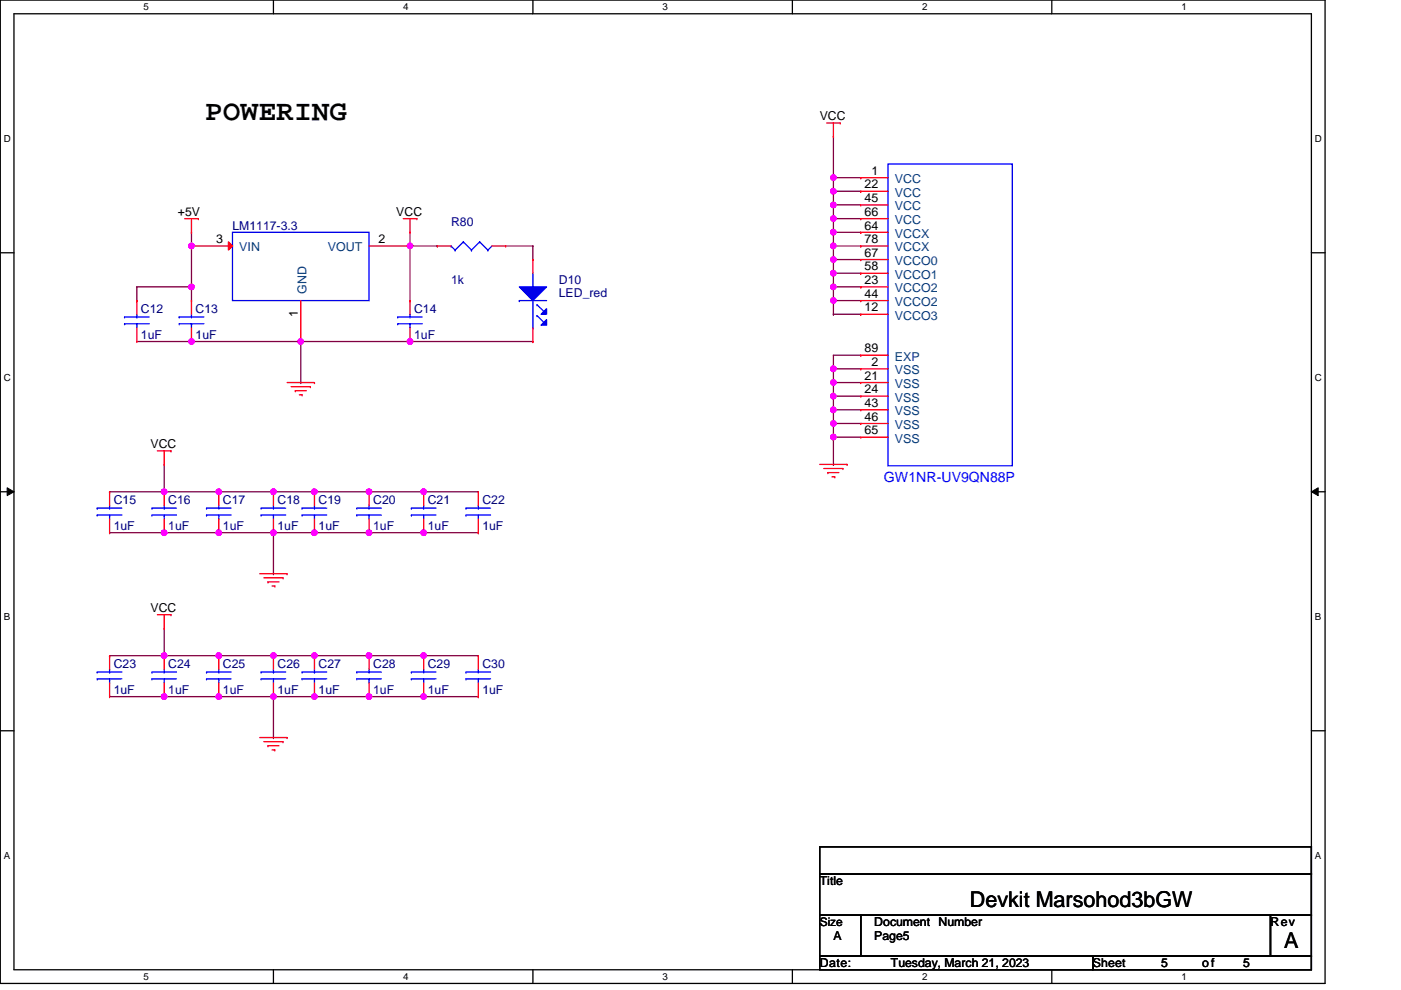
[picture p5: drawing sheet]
<svg xmlns="http://www.w3.org/2000/svg" width="297mm" height="210mm" viewBox="0 0 297 210" stroke-linecap="round" stroke-linejoin="round" font-family="sans-serif">
<path d="M.1 0h280.8v208.5h-280.8zM3 2.9h275v202.7h-275z" fill="none" stroke="#000" stroke-width=".28"/>
<g fill="#fff">
<path d="M30.5 .3h1.1v2.3h-1.1z"/>
<path d="M30.5 205.9h1.1v2.3h-1.1z"/>
</g>
<path d="M58 0v2.9M58 205.6v2.9" fill="none" stroke="#000" stroke-width=".28"/>
<g fill="#fff">
<path d="M85.5 .3h1.1v2.3h-1.1z"/>
<path d="M85.5 205.9h1.1v2.3h-1.1z"/>
</g>
<path d="M113 0v2.9M113 205.6v2.9" fill="none" stroke="#000" stroke-width=".28"/>
<g fill="#fff">
<path d="M140.5 .3h1.1v2.3h-1.1z"/>
<path d="M140.5 205.9h1.1v2.3h-1.1z"/>
</g>
<path d="M168 0v2.9M168 205.6v2.9" fill="none" stroke="#000" stroke-width=".28"/>
<g fill="#fff">
<path d="M195.5 .3h1.2v2.3h-1.2z"/>
<path d="M195.5 205.9h1.2v2.3h-1.2z"/>
</g>
<path d="M223 0v2.9M223 205.6v2.9" fill="none" stroke="#000" stroke-width=".28"/>
<g fill="#fff">
<path d="M250.5 .3h1.2v2.3h-1.2z"/>
<path d="M250.5 205.9h1.2v2.3h-1.2z"/>
<path d="M.8 28.3h1.5v2.3h-1.5z"/>
<path d="M278.8 28.3h1.5v2.3h-1.5z"/>
<path d="M.8 78.9h1.5v2.3h-1.5z"/>
<path d="M278.8 78.9h1.5v2.3h-1.5z"/>
</g>
<path d="M.1 53.6h2.9M278 53.6h2.9" fill="none" stroke="#000" stroke-width=".28"/>
<g fill="#fff">
<path d="M.8 129.6h1.4v2.3h-1.4z"/>
<path d="M278.8 129.6h1.4v2.3h-1.4z"/>
</g>
<path d="M.1 104.3h2.9M278 104.3h2.9" fill="none" stroke="#000" stroke-width=".28"/>
<path d="M1.5 103.4l1.5 .9-1.5 .8zM278 104.3l1.5-.9v1.7z" fill="#000"/>
<path d="M1.5 103.4l1.5 .9-1.5 .8zM278 104.3l1.5-.9v1.7z" fill="none" stroke="#000" stroke-width=".21"/>
<g fill="#fff">
<path d="M.8 180.3h1.4v2.3h-1.4z"/>
<path d="M278.8 180.3h1.4v2.3h-1.4z"/>
</g>
<path d="M.1 154.9h2.9M278 154.9h2.9" fill="none" stroke="#000" stroke-width=".28"/>
<path d="M34.8 112.9h11.6M46.4 112.9h.1" fill="none" stroke="#800040" stroke-width=".28"/>
<circle cx="34.8" cy="112.9" r=".57" fill="#f0f"/>
<circle cx="34.8" cy="112.9" r=".57" fill="none" stroke="#f0f" stroke-width=".28"/>
<circle cx="46.4" cy="112.9" r=".57" fill="#f0f"/>
<circle cx="46.4" cy="112.9" r=".57" fill="none" stroke="#f0f" stroke-width=".28"/>
<path d="M66.7 112.9h11.5M78.2 112.9h.1M78.2 104.3h11.6M89.8 104.3h.1" fill="none" stroke="#800040" stroke-width=".28"/>
<circle cx="66.7" cy="112.9" r=".57" fill="#f0f"/>
<circle cx="66.7" cy="112.9" r=".57" fill="none" stroke="#f0f" stroke-width=".28"/>
<circle cx="78.2" cy="112.9" r=".57" fill="#f0f"/>
<circle cx="78.2" cy="112.9" r=".57" fill="none" stroke="#f0f" stroke-width=".28"/>
<path d="M66.7 104.3h11.5M78.2 104.3h.1" fill="none" stroke="#800040" stroke-width=".28"/>
<circle cx="66.7" cy="104.3" r=".57" fill="#f0f"/>
<circle cx="66.7" cy="104.3" r=".57" fill="none" stroke="#f0f" stroke-width=".28"/>
<circle cx="78.2" cy="104.3" r=".57" fill="#f0f"/>
<circle cx="78.2" cy="104.3" r=".57" fill="none" stroke="#f0f" stroke-width=".28"/>
<path d="M46.4 112.9h20.3M58 112.9h.1M66.7 112.9h.1M89.8 112.9h11.6M101.4 112.9h.1" fill="none" stroke="#800040" stroke-width=".28"/>
<circle cx="58" cy="112.9" r=".57" fill="#f0f"/>
<circle cx="58" cy="112.9" r=".57" fill="none" stroke="#f0f" stroke-width=".28"/>
<path d="M34.8 98.5v5.8M34.8 104.3h.1M89.8 104.3h11.6M101.4 104.3h.1" fill="none" stroke="#800040" stroke-width=".28"/>
<circle cx="89.8" cy="104.3" r=".57" fill="#f0f"/>
<circle cx="89.8" cy="104.3" r=".57" fill="none" stroke="#f0f" stroke-width=".28"/>
<path d="M34.8 104.3h11.6M46.4 104.3h.1" fill="none" stroke="#800040" stroke-width=".28"/>
<circle cx="34.8" cy="104.3" r=".57" fill="#f0f"/>
<circle cx="34.8" cy="104.3" r=".57" fill="none" stroke="#f0f" stroke-width=".28"/>
<circle cx="46.4" cy="104.3" r=".57" fill="#f0f"/>
<circle cx="46.4" cy="104.3" r=".57" fill="none" stroke="#f0f" stroke-width=".28"/>
<path d="M23.2 112.9h11.6M34.8 112.9h.1M46.4 104.3h20.3M58 104.3h.1M58 112.9v8.7M66.7 104.3h.1M58 121.6h.1" fill="none" stroke="#800040" stroke-width=".28"/>
<circle cx="58" cy="104.3" r=".57" fill="#f0f"/>
<circle cx="58" cy="104.3" r=".57" fill="none" stroke="#f0f" stroke-width=".28"/>
<path d="M78.2 112.9h11.6M89.8 112.9h.1" fill="none" stroke="#800040" stroke-width=".28"/>
<circle cx="89.8" cy="112.9" r=".57" fill="#f0f"/>
<circle cx="89.8" cy="112.9" r=".57" fill="none" stroke="#f0f" stroke-width=".28"/>
<path d="M40.6 52.2h.1M40.6 49.3v11.5M86.9 52.2h.1M86.9 49.3v2.9M113 55h.1M113 52.2v2.8M29 60.8h.1M29 60.8h11.6M40.6 60.8h.1M63.8 72.4v8.7M63.8 81.1h.1" fill="none" stroke="#800040" stroke-width=".28"/>
<circle cx="40.6" cy="52.1" r=".57" fill="#f0f"/>
<circle cx="40.6" cy="52.1" r=".57" fill="none" stroke="#f0f" stroke-width=".28"/>
<circle cx="40.6" cy="60.8" r=".57" fill="#f0f"/>
<circle cx="40.6" cy="60.8" r=".57" fill="none" stroke="#f0f" stroke-width=".28"/>
<path d="M86.9 52.2h5.8M92.7 52.2h.1M107.2 52.2h5.8M113 52.2h.1M63.8 72.4h23.1M86.9 72.4h.1" fill="none" stroke="#800040" stroke-width=".28"/>
<circle cx="63.8" cy="72.4" r=".57" fill="#f0f"/>
<circle cx="63.8" cy="72.4" r=".57" fill="none" stroke="#f0f" stroke-width=".28"/>
<circle cx="86.9" cy="72.4" r=".57" fill="#f0f"/>
<circle cx="86.9" cy="72.4" r=".57" fill="none" stroke="#f0f" stroke-width=".28"/>
<path d="M29 72.4h11.6M40.6 72.4h.1M86.9 72.4h26.1M113 72.4h.1" fill="none" stroke="#800040" stroke-width=".28"/>
<circle cx="40.6" cy="72.4" r=".57" fill="#f0f"/>
<circle cx="40.6" cy="72.4" r=".57" fill="none" stroke="#f0f" stroke-width=".28"/>
<path d="M86.9 52.2v11.5M40.6 72.4h23.2M63.8 72.4h.1M86.9 63.7h.1" fill="none" stroke="#800040" stroke-width=".28"/>
<circle cx="86.9" cy="52.1" r=".57" fill="#f0f"/>
<circle cx="86.9" cy="52.1" r=".57" fill="none" stroke="#f0f" stroke-width=".28"/>
<path d="M176.7 37.7h.1M176.7 29v8.7M176.7 66.6h5.8M176.7 63.7h5.8M182.5 66.6h.1M182.5 63.7h.1" fill="none" stroke="#800040" stroke-width=".28"/>
<circle cx="176.7" cy="63.7" r=".57" fill="#f0f"/>
<circle cx="176.7" cy="63.7" r=".57" fill="none" stroke="#f0f" stroke-width=".28"/>
<path d="M176.7 66.6h.1M176.7 63.7v2.9M176.7 60.8h5.8M182.5 60.8h.1" fill="none" stroke="#800040" stroke-width=".28"/>
<circle cx="176.7" cy="60.8" r=".57" fill="#f0f"/>
<circle cx="176.7" cy="60.8" r=".57" fill="none" stroke="#f0f" stroke-width=".28"/>
<path d="M176.7 57.9h5.8M182.5 57.9h.1M176.7 63.7h.1M176.7 60.8v2.9" fill="none" stroke="#800040" stroke-width=".28"/>
<circle cx="176.7" cy="57.9" r=".57" fill="#f0f"/>
<circle cx="176.7" cy="57.9" r=".57" fill="none" stroke="#f0f" stroke-width=".28"/>
<path d="M176.7 57.9h.1M176.7 55h.1M176.7 55h5.8M182.5 55h.1M182.5 52.2h.1M182.5 52.2h-5.8v8.6M176.7 60.8h.1" fill="none" stroke="#800040" stroke-width=".28"/>
<circle cx="176.7" cy="52.1" r=".57" fill="#f0f"/>
<circle cx="176.7" cy="52.1" r=".57" fill="none" stroke="#f0f" stroke-width=".28"/>
<circle cx="176.7" cy="55" r=".57" fill="#f0f"/>
<circle cx="176.7" cy="55" r=".57" fill="none" stroke="#f0f" stroke-width=".28"/>
<path d="M176.7 49.3h5.8M182.5 49.3h.1" fill="none" stroke="#800040" stroke-width=".28"/>
<circle cx="176.7" cy="49.2" r=".57" fill="#f0f"/>
<circle cx="176.7" cy="49.2" r=".57" fill="none" stroke="#f0f" stroke-width=".28"/>
<path d="M176.7 52.2h.1M176.7 49.3v2.9M176.7 46.4h5.8M182.5 46.4h.1" fill="none" stroke="#800040" stroke-width=".28"/>
<circle cx="176.7" cy="46.3" r=".57" fill="#f0f"/>
<circle cx="176.7" cy="46.3" r=".57" fill="none" stroke="#f0f" stroke-width=".28"/>
<path d="M176.7 49.3h.1M176.7 46.4v2.9M176.7 40.6h5.8M182.5 40.6h.1" fill="none" stroke="#800040" stroke-width=".28"/>
<circle cx="176.7" cy="40.6" r=".57" fill="#f0f"/>
<circle cx="176.7" cy="40.6" r=".57" fill="none" stroke="#f0f" stroke-width=".28"/>
<path d="M176.7 37.7h5.8M182.5 37.7h.1M176.7 43.5h.1M176.7 40.6v2.9" fill="none" stroke="#800040" stroke-width=".28"/>
<circle cx="176.7" cy="37.7" r=".57" fill="#f0f"/>
<circle cx="176.7" cy="37.7" r=".57" fill="none" stroke="#f0f" stroke-width=".28"/>
<path d="M176.7 37.7v2.9M176.7 40.6h.1M34.8 147.7h11.6M46.4 147.7h.1" fill="none" stroke="#800040" stroke-width=".28"/>
<circle cx="34.8" cy="147.7" r=".57" fill="#f0f"/>
<circle cx="34.8" cy="147.7" r=".57" fill="none" stroke="#f0f" stroke-width=".28"/>
<circle cx="46.4" cy="147.7" r=".57" fill="#f0f"/>
<circle cx="46.4" cy="147.7" r=".57" fill="none" stroke="#f0f" stroke-width=".28"/>
<path d="M46.4 147.7h11.6M58 147.7h.1" fill="none" stroke="#800040" stroke-width=".28"/>
<circle cx="58" cy="147.7" r=".57" fill="#f0f"/>
<circle cx="58" cy="147.7" r=".57" fill="none" stroke="#f0f" stroke-width=".28"/>
<path d="M23.2 147.7h11.6M34.8 147.7h.1M58 156.4h.1M58 147.7v8.7M66.7 147.7h11.5M78.2 147.7h.1" fill="none" stroke="#800040" stroke-width=".28"/>
<circle cx="66.7" cy="147.7" r=".57" fill="#f0f"/>
<circle cx="66.7" cy="147.7" r=".57" fill="none" stroke="#f0f" stroke-width=".28"/>
<circle cx="78.2" cy="147.7" r=".57" fill="#f0f"/>
<circle cx="78.2" cy="147.7" r=".57" fill="none" stroke="#f0f" stroke-width=".28"/>
<path d="M89.8 147.7h11.6M101.4 147.7h.1" fill="none" stroke="#800040" stroke-width=".28"/>
<circle cx="89.8" cy="147.7" r=".57" fill="#f0f"/>
<circle cx="89.8" cy="147.7" r=".57" fill="none" stroke="#f0f" stroke-width=".28"/>
<path d="M78.2 139h11.6M89.8 139h.1M58 147.7h8.7M66.7 147.7h.1M78.2 147.7h11.6M89.8 147.7h.1" fill="none" stroke="#800040" stroke-width=".28"/>
<circle cx="89.8" cy="139" r=".57" fill="#f0f"/>
<circle cx="89.8" cy="139" r=".57" fill="none" stroke="#f0f" stroke-width=".28"/>
<path d="M66.7 139h11.5M78.2 139h.1" fill="none" stroke="#800040" stroke-width=".28"/>
<circle cx="66.7" cy="139" r=".57" fill="#f0f"/>
<circle cx="66.7" cy="139" r=".57" fill="none" stroke="#f0f" stroke-width=".28"/>
<circle cx="78.2" cy="139" r=".57" fill="#f0f"/>
<circle cx="78.2" cy="139" r=".57" fill="none" stroke="#f0f" stroke-width=".28"/>
<path d="M23.2 139h23.2M34.8 139h.1M46.4 139h.1" fill="none" stroke="#800040" stroke-width=".28"/>
<circle cx="34.8" cy="139" r=".57" fill="#f0f"/>
<circle cx="34.8" cy="139" r=".57" fill="none" stroke="#f0f" stroke-width=".28"/>
<circle cx="46.4" cy="139" r=".57" fill="#f0f"/>
<circle cx="46.4" cy="139" r=".57" fill="none" stroke="#f0f" stroke-width=".28"/>
<path d="M46.4 139h20.3M58 139h.1M66.7 139h.1" fill="none" stroke="#800040" stroke-width=".28"/>
<circle cx="58" cy="139" r=".57" fill="#f0f"/>
<circle cx="58" cy="139" r=".57" fill="none" stroke="#f0f" stroke-width=".28"/>
<path d="M176.7 43.5h.1M176.7 43.5h5.8M29 63.7h.1M29 60.8v2.9M40.6 63.7h.1M40.6 60.8v2.9M23.2 104.3h.1M23.2 104.3h11.6M34.8 139h.1M34.8 133.2v5.8M89.8 139h11.6M101.4 139h.1" fill="none" stroke="#800040" stroke-width=".28"/>
<circle cx="176.7" cy="43.5" r=".57" fill="#f0f"/>
<circle cx="176.7" cy="43.5" r=".57" fill="none" stroke="#f0f" stroke-width=".28"/>
<path d="M176.7 46.4h.1M176.7 43.5v2.9M176.7 78.2h.1M176.7 78.2h5.8M182.5 75.3h.1M182.5 75.3h-5.8v5.8M176.7 81.1h.1" fill="none" stroke="#800040" stroke-width=".28"/>
<circle cx="176.7" cy="78.2" r=".57" fill="#f0f"/>
<circle cx="176.7" cy="78.2" r=".57" fill="none" stroke="#f0f" stroke-width=".28"/>
<path d="M176.7 81.1h.1M176.7 81.1h5.8" fill="none" stroke="#800040" stroke-width=".28"/>
<circle cx="176.7" cy="81.1" r=".57" fill="#f0f"/>
<circle cx="176.7" cy="81.1" r=".57" fill="none" stroke="#f0f" stroke-width=".28"/>
<path d="M176.7 84h.1M176.7 81.1v2.9M176.7 84h5.8" fill="none" stroke="#800040" stroke-width=".28"/>
<circle cx="176.7" cy="84" r=".57" fill="#f0f"/>
<circle cx="176.7" cy="84" r=".57" fill="none" stroke="#f0f" stroke-width=".28"/>
<path d="M176.7 86.9h.1M176.7 84v2.9M176.7 86.9h5.8" fill="none" stroke="#800040" stroke-width=".28"/>
<circle cx="176.7" cy="86.9" r=".57" fill="#f0f"/>
<circle cx="176.7" cy="86.9" r=".57" fill="none" stroke="#f0f" stroke-width=".28"/>
<path d="M176.7 89.8h.1M176.7 86.9v2.9M176.7 89.8h5.8" fill="none" stroke="#800040" stroke-width=".28"/>
<circle cx="176.7" cy="89.8" r=".57" fill="#f0f"/>
<circle cx="176.7" cy="89.8" r=".57" fill="none" stroke="#f0f" stroke-width=".28"/>
<path d="M176.7 92.7h.1M176.7 89.8v2.9M176.7 92.7h5.8" fill="none" stroke="#800040" stroke-width=".28"/>
<circle cx="176.7" cy="92.7" r=".57" fill="#f0f"/>
<circle cx="176.7" cy="92.7" r=".57" fill="none" stroke="#f0f" stroke-width=".28"/>
<path d="M176.7 98.5h.1M176.7 92.7v5.8" fill="none" stroke="#800040" stroke-width=".28"/>
<g fill="none" stroke="#f00" stroke-width=".28">
<path d="M175.3 26.1h2.8M176.7 29h.1M176.7 26.1v2.9M178.1 26.1h.1M182.5 37.7h.1M182.5 37.7h5.8M39.2 46.4h2.9M40.6 49.3h.1M40.6 46.4v2.9M42.1 46.4h.1M85.5 46.4h2.9M86.9 49.3h.1"/>
<path d="M86.9 46.4v2.9M88.4 46.4h.1M182.5 40.6h.1M182.5 43.5h.1M182.5 46.4h.1M182.5 49.3h.1M182.5 52.2h.1M182.5 55h.1M182.5 57.9h.1M182.5 46.4h5.8M182.5 40.6h5.8M182.5 43.5h5.8"/>
<path d="M182.5 49.3h5.8M182.5 52.2h5.8M182.5 55h5.8M182.5 57.9h5.8M182.5 60.8h.1M182.5 63.7h.1M182.5 66.6h.1M182.5 75.3h.1M182.5 78.2h.1M182.5 60.8h5.8M182.5 63.7h5.8M182.5 66.6h5.8"/>
<path d="M182.5 75.3h5.8M182.5 78.2h5.8M33.4 95.6h2.9M34.8 98.5h.1M34.8 95.6v2.9M36.3 95.6h.1M60.9 81.1h5.8M61.7 82h4.1M62.6 82.8h.1M62.6 82.8h2.3M63.5 83.7h.5M64 83.7h.1"/>
<path d="M65.8 82h.1M66.7 81.1h.1M173.8 98.5h5.8M174.7 99.3h4M178.7 99.3h.1M179.6 98.5h.1M182.5 81.1h.1M182.5 84h.1M182.5 86.9h.1M182.5 89.8h.1M182.5 92.7h.1M182.5 81.1h5.8"/>
<path d="M182.5 84h5.8M182.5 86.9h5.8M182.5 89.8h5.8M182.5 92.7h5.8M23.2 104.3h.1M23.2 112.9h.1M23.2 104.3v2.9M23.2 110.1v2.8M175.5 100.2h.1M175.5 100.2h2.4M176.4 101.1h.6M177 101.1h.1"/>
<path d="M33.4 130.3h2.9M34.8 133.2h.1M34.8 130.3v2.9M36.3 130.3h.1M55.1 121.6h5.8M55.9 122.5h4.1M56.8 123.4h.1M56.8 123.4h2.3M57.7 124.2h.6M58.3 124.2h.1M60 122.5h.1M60.9 121.6h.1"/>
<path d="M55.1 156.4h5.8M55.9 157.2h4.1M56.8 158.1h.1M56.8 158.1h2.3M57.7 159h.6M58.3 159h.1M60 157.2h.1M60.9 156.4h.1"/>
</g>
<path d="M173.8 179.6h104.2v5.7h-104.2zM173.8 185.3h104.2v8.7h-104.2zM173.8 194h8.7v8.7h-8.7zM182.5 194h86.9v8.7h-86.9zM269.4 194h8.6v8.7h-8.6zM173.8 202.7h57.9v2.9h-57.9zM231.7 202.7h46.3v2.9h-46.3z" fill="none" stroke="#000" stroke-width=".28"/>
<path d="M188.3 34.8h26.3v64h-26.3zM49.3 49.3h28.9v14.4h-28.9zM20.6 109.2h.1M20.6 107.7h.1M20.6 109.2h5.2M20.6 107.7h5.2M23.2 107.7h.1M23.2 109.2h.1M23.2 107.2v.5M23.2 109.2v.9" fill="none" stroke="#00f" stroke-width=".28"/>
<path d="M48.4 51.3l.9 .9-.9 .8z" fill="#f00"/>
<g fill="none" stroke="#f00" stroke-width=".28">
<path d="M40.6 52.2h.1M40.6 52.2h8.7M48.4 51.3l.9 .9-.9 .8zM78.2 52.2h8.7M86.9 52.2h.1M92.7 52.2h.1M92.7 52.2h2.9M104.3 52.2h2.9M107.2 52.2h.1M29 63.7h.1M29 72.4h.1M29 63.7v2.9"/>
<path d="M29 69.5v2.9M63.8 72.4h.1M63.8 63.7v8.7M34.8 104.3h.1M34.8 112.9h.1M34.8 104.3v2.9M34.8 110.1v2.8M46.4 104.3h.1M46.4 112.9h.1M46.4 104.3v2.9M46.4 110.1v2.8M66.7 104.3h.1"/>
<path d="M66.7 112.9h.1M66.7 104.3v2.9M66.7 110.1v2.8M101.4 104.3h.1M101.4 112.9h.1M101.4 104.3v2.9M101.4 110.1v2.8M58 139h.1M58 139v2.9M66.7 139h.1M66.7 139v2.9M78.2 139h.1"/>
<path d="M78.2 139v2.9M89.8 139h.1M89.8 139v2.9M101.4 139h.1M101.4 139v2.9M58 147.7h.1M58 144.8v2.9M66.7 147.7h.1M66.7 144.8v2.9M78.2 147.7h.1M78.2 144.8v2.9M89.8 147.7h.1"/>
<path d="M89.8 144.8v2.9M101.4 147.7h.1M101.4 144.8v2.9"/>
</g>
<g fill="none" stroke="#00f" stroke-width=".28">
<path d="M95.6 52.2h.1M95.6 52.2l.9 .8M96.5 53h.1M98.2 51.3h.1M98.2 51.3l1.8 1.7M98.2 51.3l-1.7 1.7M100 53h.1M101.7 51.3h.1M101.7 51.3l1.7 1.7M101.7 51.3l-1.7 1.7M103.4 53h.1M104.3 52.2l-.9 .8"/>
<path d="M26.4 68.6h.1M26.4 67.2h.1M26.4 68.6h5.2M26.4 67.2h5.2M29 67.2h.1M29 68.6h.1M29 66.6v.6M29 68.6v.9M32.2 109.2h.1M32.2 107.7h.1M32.2 109.2h5.2M32.2 107.7h5.2"/>
<path d="M34.8 107.7h.1M34.8 109.2h.1M34.8 107.2v.5M34.8 109.2v.9M43.8 109.2h.1M43.8 107.7h.1M43.8 109.2h5.2M43.8 107.7h5.2M46.4 107.7h.1M46.4 109.2h.1M46.4 107.2v.5M46.4 109.2v.9"/>
<path d="M64 109.2h.1M64 107.7h.1M64 109.2h5.3M64 107.7h5.3M66.7 107.7h.1M66.7 109.2h.1M66.7 107.2v.5M66.7 109.2v.9M98.8 109.2h.1M98.8 107.7h.1M98.8 109.2h5.2M98.8 107.7h5.2"/>
<path d="M101.4 107.7h.1M101.4 109.2h.1M101.4 107.2v.5M101.4 109.2v.9M55.4 143.9h.1M55.4 142.5h.1M55.4 143.9h5.2M55.4 142.5h5.2M58 142.5h.1M58 143.9h.1M58 141.9v.6M58 143.9v.9"/>
<path d="M64 143.9h.1M64 142.5h.1M64 143.9h5.3M64 142.5h5.3M66.7 142.5h.1M66.7 143.9h.1M66.7 141.9v.6M66.7 143.9v.9M75.6 143.9h.1M75.6 142.5h.1M75.6 143.9h5.3M75.6 142.5h5.3"/>
<path d="M78.2 142.5h.1M78.2 143.9h.1M78.2 141.9v.6M78.2 143.9v.9M87.2 143.9h.1M87.2 142.5h.1M87.2 143.9h5.2M87.2 142.5h5.2M89.8 142.5h.1M89.8 143.9h.1M89.8 141.9v.6M89.8 143.9v.9"/>
<path d="M98.8 143.9h.1M98.8 142.5h.1M98.8 143.9h5.2M98.8 142.5h5.2M101.4 142.5h.1M101.4 143.9h.1M101.4 141.9v.6M101.4 143.9v.9"/>
</g>
<path d="M110.1 60.8h5.8l-2.9 2.9z" fill="#00f"/>
<path d="M110.1 60.8h5.8l-2.9 2.9z" fill="none" stroke="#00f" stroke-width=".28"/>
<path d="M114.7 66.6l1.2-1.1v1.1z" fill="#00f"/>
<path d="M114.7 66.6l1.2-1.1v1.1z" fill="none" stroke="#00f" stroke-width=".28"/>
<path d="M114.7 68.9l1.2-1.1v1.1z" fill="#00f"/>
<g fill="none" stroke="#00f" stroke-width=".28">
<path d="M113 57.9v2.9M38 68.6h.1M38 67.2h.1M38 68.6h5.2M38 67.2h5.2M40.6 67.2h.1M40.6 68.6h.1M40.6 66.6v.6M40.6 68.6v.9M84.3 68.6h.1M84.3 67.2h.1M84.3 68.6h5.2"/>
<path d="M84.3 67.2h5.2M86.9 67.2h.1M86.9 68.6h.1M86.9 66.6v.6M86.9 68.6v.9M110.1 63.7h.1M110.1 63.7h5.8M113 60.8h.1M113 69.5h.1M113 63.7v5.8M113.9 64.6h.1M113.9 66.9h.1"/>
<path d="M113.9 64.6l1.4 1.4M113.9 66.9l1.4 1.5M114.7 68.9l1.2-1.1v1.1zM55.4 109.2h.1M55.4 107.7h.1M55.4 109.2h5.2M55.4 107.7h5.2M58 107.7h.1M58 109.2h.1M58 107.2v.5M58 109.2v.9M75.6 109.2h.1"/>
<path d="M75.6 107.7h.1M75.6 109.2h5.3M75.6 107.7h5.3M78.2 107.7h.1M78.2 109.2h.1M78.2 107.2v.5M78.2 109.2v.9M87.2 109.2h.1M87.2 107.7h.1M87.2 109.2h5.2M87.2 107.7h5.2M89.8 107.7h.1"/>
<path d="M89.8 109.2h.1M89.8 107.2v.5M89.8 109.2v.9M20.6 143.9h.1M20.6 142.5h.1M20.6 143.9h5.2M20.6 142.5h5.2M23.2 142.5h.1M23.2 143.9h.1M23.2 141.9v.6M23.2 143.9v.9M32.2 143.9h.1"/>
<path d="M32.2 142.5h.1M32.2 143.9h5.2M32.2 142.5h5.2M34.8 142.5h.1M34.8 143.9h.1M34.8 141.9v.6M34.8 143.9v.9M43.8 143.9h.1M43.8 142.5h.1M43.8 143.9h5.2M43.8 142.5h5.2M46.4 142.5h.1"/>
<path d="M46.4 143.9h.1M46.4 141.9v.6M46.4 143.9v.9"/>
</g>
<g fill="none" stroke="#f00" stroke-width=".28">
<path d="M113 55h.1M113 55v2.9M40.6 63.7h.1M40.6 72.4h.1M40.6 63.7v2.9M40.6 69.5v2.9M86.9 63.7h.1M86.9 72.4h.1M86.9 63.7v2.9M86.9 69.5v2.9M113 72.4h.1M113 69.5v2.9"/>
<path d="M58 104.3h.1M58 112.9h.1M58 104.3v2.9M58 110.1v2.8M78.2 104.3h.1M78.2 112.9h.1M78.2 104.3v2.9M78.2 110.1v2.8M89.8 104.3h.1M89.8 112.9h.1M89.8 104.3v2.9M89.8 110.1v2.8"/>
<path d="M23.2 139h.1M23.2 139v2.9M34.8 139h.1M34.8 139v2.9M46.4 139h.1M46.4 139v2.9M23.2 147.7h.1M23.2 144.8v2.9M34.8 147.7h.1M34.8 144.8v2.9M46.4 147.7h.1M46.4 144.8v2.9"/>
</g>
<circle cx="34.8" cy="112.9" r=".57" fill="#f0f"/>
<circle cx="34.8" cy="112.9" r=".57" fill="none" stroke="#f0f" stroke-width=".28"/>
<circle cx="46.4" cy="112.9" r=".57" fill="#f0f"/>
<circle cx="46.4" cy="112.9" r=".57" fill="none" stroke="#f0f" stroke-width=".28"/>
<circle cx="66.7" cy="112.9" r=".57" fill="#f0f"/>
<circle cx="66.7" cy="112.9" r=".57" fill="none" stroke="#f0f" stroke-width=".28"/>
<circle cx="78.2" cy="112.9" r=".57" fill="#f0f"/>
<circle cx="78.2" cy="112.9" r=".57" fill="none" stroke="#f0f" stroke-width=".28"/>
<circle cx="66.7" cy="104.3" r=".57" fill="#f0f"/>
<circle cx="66.7" cy="104.3" r=".57" fill="none" stroke="#f0f" stroke-width=".28"/>
<circle cx="78.2" cy="104.3" r=".57" fill="#f0f"/>
<circle cx="78.2" cy="104.3" r=".57" fill="none" stroke="#f0f" stroke-width=".28"/>
<circle cx="58" cy="112.9" r=".57" fill="#f0f"/>
<circle cx="58" cy="112.9" r=".57" fill="none" stroke="#f0f" stroke-width=".28"/>
<circle cx="89.8" cy="104.3" r=".57" fill="#f0f"/>
<circle cx="89.8" cy="104.3" r=".57" fill="none" stroke="#f0f" stroke-width=".28"/>
<circle cx="34.8" cy="104.3" r=".57" fill="#f0f"/>
<circle cx="34.8" cy="104.3" r=".57" fill="none" stroke="#f0f" stroke-width=".28"/>
<circle cx="46.4" cy="104.3" r=".57" fill="#f0f"/>
<circle cx="46.4" cy="104.3" r=".57" fill="none" stroke="#f0f" stroke-width=".28"/>
<circle cx="58" cy="104.3" r=".57" fill="#f0f"/>
<circle cx="58" cy="104.3" r=".57" fill="none" stroke="#f0f" stroke-width=".28"/>
<circle cx="89.8" cy="112.9" r=".57" fill="#f0f"/>
<circle cx="89.8" cy="112.9" r=".57" fill="none" stroke="#f0f" stroke-width=".28"/>
<circle cx="40.6" cy="52.1" r=".57" fill="#f0f"/>
<circle cx="40.6" cy="52.1" r=".57" fill="none" stroke="#f0f" stroke-width=".28"/>
<circle cx="40.6" cy="60.8" r=".57" fill="#f0f"/>
<circle cx="40.6" cy="60.8" r=".57" fill="none" stroke="#f0f" stroke-width=".28"/>
<circle cx="63.8" cy="72.4" r=".57" fill="#f0f"/>
<circle cx="63.8" cy="72.4" r=".57" fill="none" stroke="#f0f" stroke-width=".28"/>
<circle cx="86.9" cy="72.4" r=".57" fill="#f0f"/>
<circle cx="86.9" cy="72.4" r=".57" fill="none" stroke="#f0f" stroke-width=".28"/>
<circle cx="40.6" cy="72.4" r=".57" fill="#f0f"/>
<circle cx="40.6" cy="72.4" r=".57" fill="none" stroke="#f0f" stroke-width=".28"/>
<circle cx="86.9" cy="52.1" r=".57" fill="#f0f"/>
<circle cx="86.9" cy="52.1" r=".57" fill="none" stroke="#f0f" stroke-width=".28"/>
<circle cx="176.7" cy="63.7" r=".57" fill="#f0f"/>
<circle cx="176.7" cy="63.7" r=".57" fill="none" stroke="#f0f" stroke-width=".28"/>
<circle cx="176.7" cy="60.8" r=".57" fill="#f0f"/>
<circle cx="176.7" cy="60.8" r=".57" fill="none" stroke="#f0f" stroke-width=".28"/>
<circle cx="176.7" cy="57.9" r=".57" fill="#f0f"/>
<circle cx="176.7" cy="57.9" r=".57" fill="none" stroke="#f0f" stroke-width=".28"/>
<circle cx="176.7" cy="52.1" r=".57" fill="#f0f"/>
<circle cx="176.7" cy="52.1" r=".57" fill="none" stroke="#f0f" stroke-width=".28"/>
<circle cx="176.7" cy="55" r=".57" fill="#f0f"/>
<circle cx="176.7" cy="55" r=".57" fill="none" stroke="#f0f" stroke-width=".28"/>
<circle cx="176.7" cy="49.2" r=".57" fill="#f0f"/>
<circle cx="176.7" cy="49.2" r=".57" fill="none" stroke="#f0f" stroke-width=".28"/>
<circle cx="176.7" cy="46.3" r=".57" fill="#f0f"/>
<circle cx="176.7" cy="46.3" r=".57" fill="none" stroke="#f0f" stroke-width=".28"/>
<circle cx="176.7" cy="40.6" r=".57" fill="#f0f"/>
<circle cx="176.7" cy="40.6" r=".57" fill="none" stroke="#f0f" stroke-width=".28"/>
<circle cx="176.7" cy="37.7" r=".57" fill="#f0f"/>
<circle cx="176.7" cy="37.7" r=".57" fill="none" stroke="#f0f" stroke-width=".28"/>
<circle cx="34.8" cy="147.7" r=".57" fill="#f0f"/>
<circle cx="34.8" cy="147.7" r=".57" fill="none" stroke="#f0f" stroke-width=".28"/>
<circle cx="46.4" cy="147.7" r=".57" fill="#f0f"/>
<circle cx="46.4" cy="147.7" r=".57" fill="none" stroke="#f0f" stroke-width=".28"/>
<circle cx="58" cy="147.7" r=".57" fill="#f0f"/>
<circle cx="58" cy="147.7" r=".57" fill="none" stroke="#f0f" stroke-width=".28"/>
<circle cx="66.7" cy="147.7" r=".57" fill="#f0f"/>
<circle cx="66.7" cy="147.7" r=".57" fill="none" stroke="#f0f" stroke-width=".28"/>
<circle cx="78.2" cy="147.7" r=".57" fill="#f0f"/>
<circle cx="78.2" cy="147.7" r=".57" fill="none" stroke="#f0f" stroke-width=".28"/>
<circle cx="89.8" cy="147.7" r=".57" fill="#f0f"/>
<circle cx="89.8" cy="147.7" r=".57" fill="none" stroke="#f0f" stroke-width=".28"/>
<circle cx="89.8" cy="139" r=".57" fill="#f0f"/>
<circle cx="89.8" cy="139" r=".57" fill="none" stroke="#f0f" stroke-width=".28"/>
<circle cx="66.7" cy="139" r=".57" fill="#f0f"/>
<circle cx="66.7" cy="139" r=".57" fill="none" stroke="#f0f" stroke-width=".28"/>
<circle cx="78.2" cy="139" r=".57" fill="#f0f"/>
<circle cx="78.2" cy="139" r=".57" fill="none" stroke="#f0f" stroke-width=".28"/>
<circle cx="34.8" cy="139" r=".57" fill="#f0f"/>
<circle cx="34.8" cy="139" r=".57" fill="none" stroke="#f0f" stroke-width=".28"/>
<circle cx="46.4" cy="139" r=".57" fill="#f0f"/>
<circle cx="46.4" cy="139" r=".57" fill="none" stroke="#f0f" stroke-width=".28"/>
<circle cx="58" cy="139" r=".57" fill="#f0f"/>
<circle cx="58" cy="139" r=".57" fill="none" stroke="#f0f" stroke-width=".28"/>
<circle cx="176.7" cy="43.5" r=".57" fill="#f0f"/>
<circle cx="176.7" cy="43.5" r=".57" fill="none" stroke="#f0f" stroke-width=".28"/>
<circle cx="176.7" cy="78.2" r=".57" fill="#f0f"/>
<circle cx="176.7" cy="78.2" r=".57" fill="none" stroke="#f0f" stroke-width=".28"/>
<circle cx="176.7" cy="81.1" r=".57" fill="#f0f"/>
<circle cx="176.7" cy="81.1" r=".57" fill="none" stroke="#f0f" stroke-width=".28"/>
<circle cx="176.7" cy="84" r=".57" fill="#f0f"/>
<circle cx="176.7" cy="84" r=".57" fill="none" stroke="#f0f" stroke-width=".28"/>
<circle cx="176.7" cy="86.9" r=".57" fill="#f0f"/>
<circle cx="176.7" cy="86.9" r=".57" fill="none" stroke="#f0f" stroke-width=".28"/>
<circle cx="176.7" cy="89.8" r=".57" fill="#f0f"/>
<circle cx="176.7" cy="89.8" r=".57" fill="none" stroke="#f0f" stroke-width=".28"/>
<circle cx="176.7" cy="92.7" r=".57" fill="#f0f"/>
<circle cx="176.7" cy="92.7" r=".57" fill="none" stroke="#f0f" stroke-width=".28"/>
<text font-size="6.1" x="43.5" y="25.4">POWERING</text>
<g font-size="4.6">
<text x="205.7" y="192.4">Devkit Marsohod3bGW</text>
<text x="272.2" y="201.1">A</text>
</g>
<text font-size="3" fill="#00f" x="187.4" y="102.3">GW1NR-UV9QN88P</text>
<g font-size="2.6">
<text x="173.8" y="25.5">VCC</text>
<text x="183.3" y="40">22</text>
<text x="184.8" y="37.1">1</text>
<text x="37.7" y="45.8">+5V</text>
<text x="84" y="45.8">VCC</text>
<text x="183.3" y="42.9">45</text>
<text x="183.3" y="45.8">66</text>
<text x="45.8" y="51.6">3</text>
<text x="80.3" y="51.6">2</text>
<text x="183.3" y="48.7">64</text>
<text x="183.3" y="51.6">78</text>
<text x="183.3" y="54.4">67</text>
<text x="183.3" y="57.3">58</text>
<text x="183.3" y="60.2">23</text>
<text x="183.3" y="63.1">44</text>
<text x="63.2" y="67.2" transform="rotate(-90 63.2 67.2)">1</text>
<text x="183.3" y="66">12</text>
<text x="183.3" y="74.7">89</text>
<text x="184.8" y="77.6">2</text>
<text x="183.3" y="80.5">21</text>
<text x="183.3" y="83.4">24</text>
<text x="183.3" y="86.3">43</text>
<text x="183.3" y="89.2">46</text>
<text x="31.9" y="95">VCC</text>
<text x="183.3" y="92.1">65</text>
<text x="31.9" y="129.8">VCC</text>
<text x="173.8" y="187.7">Title</text>
<text x="185.4" y="196.4">Document Number</text>
<text x="269.4" y="196.4">Rev</text>
<text x="176.7" y="199.3">A</text>
<text x="185.4" y="199.3">Page5</text>
<text x="173.8" y="205">Date:</text>
<text x="188.9" y="205">Tuesday, March 21, 2023</text>
<text x="231.7" y="205">Sheet</text>
<text x="246.2" y="205">5</text>
<text x="254.9" y="205">of</text>
<text x="263.6" y="205">5</text>
</g>
<g font-size="2.6" fill="#004080">
<text x="189.7" y="38.8">VCC</text>
<text x="189.7" y="41.7">VCC</text>
<text x="189.7" y="44.6">VCC</text>
<text x="189.7" y="47.5">VCC</text>
<text x="50.7" y="53.3">VIN</text>
<text x="69.5" y="53.3">VOUT</text>
<text x="189.7" y="50.4">VCCX</text>
<text x="189.7" y="53.3">VCCX</text>
<text x="189.7" y="56.2">VCCO0</text>
<text x="189.7" y="59.1">VCCO1</text>
<text x="65" y="62.3" transform="rotate(-90 65 62.3)">GND</text>
<text x="189.7" y="62">VCCO2</text>
<text x="189.7" y="64.9">VCCO2</text>
<text x="189.7" y="67.8">VCCO3</text>
<text x="189.7" y="76.5">EXP</text>
<text x="189.7" y="79.4">VSS</text>
<text x="189.7" y="82.3">VSS</text>
<text x="189.7" y="85.2">VSS</text>
<text x="189.7" y="88.1">VSS</text>
<text x="189.7" y="91">VSS</text>
<text x="189.7" y="93.9">VSS</text>
</g>
<g font-size="2.6" fill="#000080">
<text x="95.6" y="47.8">R80</text>
<text x="49.3" y="48.7">LM1117-3.3</text>
<text x="95.6" y="60.3">1k</text>
<text x="118.5" y="60.3">D10</text>
<text x="118.5" y="62.9">LED_red</text>
<text x="29.9" y="66.3">C12</text>
<text x="29.9" y="71.8">1uF</text>
<text x="41.5" y="66.3">C13</text>
<text x="41.5" y="71.8">1uF</text>
<text x="87.8" y="66.3">C14</text>
<text x="87.8" y="71.8">1uF</text>
<text x="24.1" y="106.9">C15</text>
<text x="35.7" y="106.9">C16</text>
<text x="47.3" y="106.9">C17</text>
<text x="58.8" y="106.9">C18</text>
<text x="67.5" y="106.9">C19</text>
<text x="79.1" y="106.9">C20</text>
<text x="90.7" y="106.9">C21</text>
<text x="102.3" y="106.9">C22</text>
<text x="24.1" y="112.4">1uF</text>
<text x="35.7" y="112.4">1uF</text>
<text x="47.3" y="112.4">1uF</text>
<text x="58.8" y="112.4">1uF</text>
<text x="67.5" y="112.4">1uF</text>
<text x="79.1" y="112.4">1uF</text>
<text x="90.7" y="112.4">1uF</text>
<text x="102.3" y="112.4">1uF</text>
<text x="24.1" y="141.6">C23</text>
<text x="35.7" y="141.6">C24</text>
<text x="47.3" y="141.6">C25</text>
<text x="58.8" y="141.6">C26</text>
<text x="67.5" y="141.6">C27</text>
<text x="79.1" y="141.6">C28</text>
<text x="90.7" y="141.6">C29</text>
<text x="102.3" y="141.6">C30</text>
<text x="24.1" y="147.1">1uF</text>
<text x="35.7" y="147.1">1uF</text>
<text x="47.3" y="147.1">1uF</text>
<text x="58.8" y="147.1">1uF</text>
<text x="67.5" y="147.1">1uF</text>
<text x="79.1" y="147.1">1uF</text>
<text x="90.7" y="147.1">1uF</text>
<text x="102.3" y="147.1">1uF</text>
</g>
<text font-size="2.5" x="173.8" y="196.3">Size</text>
<g font-size="2.1">
<text x="30.5" y="2.2">5</text>
<text x="85.5" y="2.2">4</text>
<text x="140.5" y="2.2">3</text>
<text x="195.5" y="2.2">2</text>
<text x="250.5" y="2.2">1</text>
<text x=".8" y="30.1">D</text>
<text x="278.8" y="30.1">D</text>
<text x=".8" y="80.8">C</text>
<text x="278.8" y="80.8">C</text>
<text x=".8" y="131.4">B</text>
<text x="278.8" y="131.4">B</text>
<text x=".8" y="182.1">A</text>
<text x="278.8" y="182.1">A</text>
<text x="30.5" y="207.8">5</text>
<text x="85.5" y="207.8">4</text>
<text x="140.5" y="207.8">3</text>
<text x="195.5" y="207.8">2</text>
<text x="250.5" y="207.8">1</text>
</g>
</svg>
